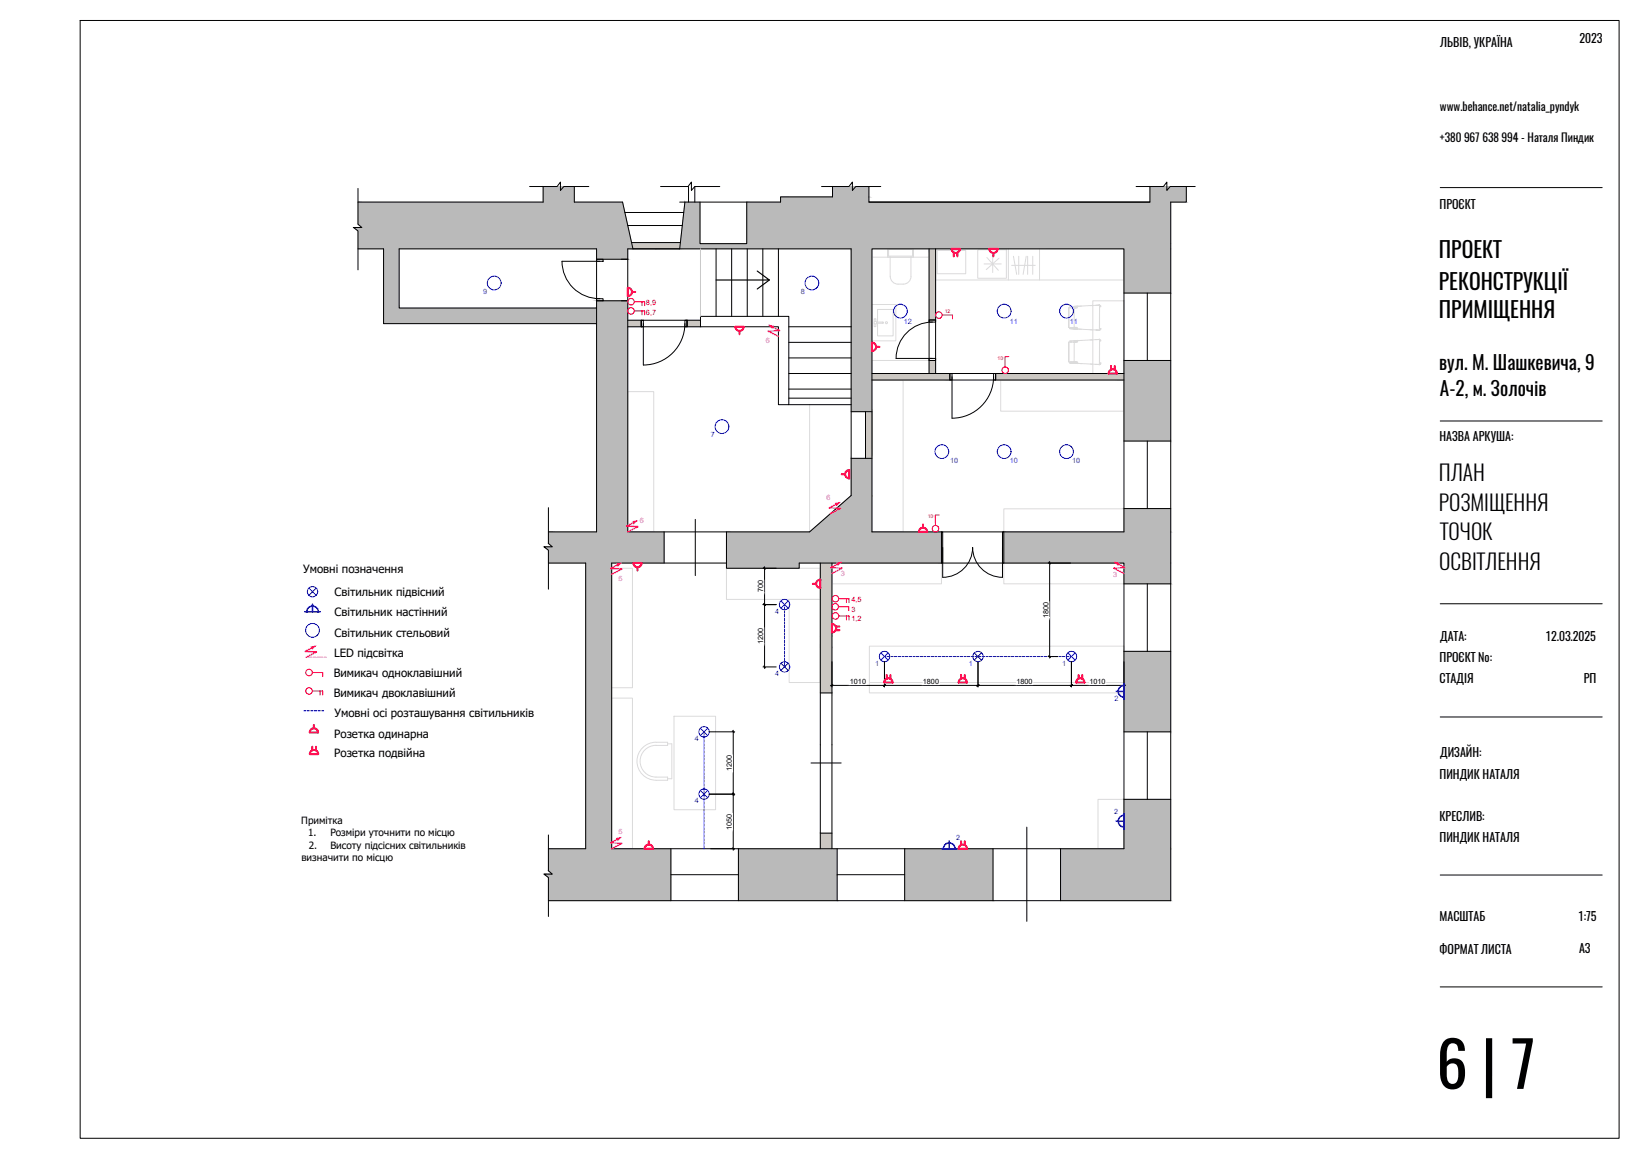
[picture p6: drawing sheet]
<svg xmlns="http://www.w3.org/2000/svg" width="420mm" height="297mm" viewBox="0 0 420 297" stroke-linecap="round" stroke-linejoin="round" font-family="sans-serif">
<!-- layer: B-FURNITURE -->
<g fill="none" stroke="#dbdbdb" stroke-width=".26">
<path d="M227.8 64h6.7v2h-6.7zM228.1 64v1.8h6.4M228.5 66v4.9a2 2 0 0 0 2 2 2.78 2.78 0 0 0 3.1-.9l.2-1.1v-4.9M234.2 64v1.8M251 64.1h7.3v7.3h-7.3zM252.6 67.8h4.4M253.3 66.1l2.9 3.3M254.8 65.6v4.4M256.4 66.3l-3.3 2.9M259.7 68.1h6M260.1 65.8l.8 4.6M261.5 65.8v4.6"/>
<path d="M263.4 65.8l-.8 4.6M263.8 65.8v4.6M265.1 65.8v4.6M274.3 79v5.1zM274.3 79h1.4v5.1h-1.3M275.6 79h.1M275.9 78.7l.1 .3zM275.9 78.7h-1.3M276 78.7h.2v.3zM276.3 78.6l-.4 .1M276.5 78.7h-.3l.3 .3M276.5 78.6l-1.9 .1v.3h.5"/>
<path d="M277.6 78.6h-1.1M280.4 78.4l-.6 .1M281.3 78.4l.9-.1-5.7 .3v.4h-.8h.4M282.2 78.3v6.5zM282.2 78.7h.1M282.4 78.5l-.2-.1 .3 .1 .1 .2h-.4v-.2M224.4 83v.8h.4v-.6M224.8 82.5v-.7h-.4v.8M225 82.7h1.7v.3h-1.7M225.2 82.7v-3.3h4v6.8h-4v-3.2M226.5 82.7v.3M274.3 87.8v5.1z"/>
<path d="M274.3 87.8h1.4v5.1h-1.3M275.1 84.1h-.5v.3l.9-.3M275.1 92.9h-.5v.3l.9-.3M275.6 87.8h.1M275.8 87.5l-1.2 .1v.2h.5M275.9 87.5l.1 .3zM275.9 87.5l-1.3 .1M275.9 84.1v.3h-1.3h1.2h-1.2M275.9 92.9v.3h-1.3l1.2 .1-1.2-.1M275.9 87.5h.6M276 84.4h.5M276 87.5h.2v.3z"/>
<path d="M276 93.2l.5 .1M276 84.1l-.1 .3h.1h-.2h.3M276 84.1v.3l.2-.3v.3l.3-.3M276 92.9l-.1 .3 .1 .1h-.2h.3M276 92.9v.3l.2-.3v.3l.3-.3M276 84.4l.5 .1M276 93.3h.5M276.1 84.1h-.4h.8v.4l5.7 .3-.9-.1M276.1 92.9h-.4h.8v.4l5.7 .3-.9-.1M276.1 84.4l.3 .1M276.1 93.3h.3M276.2 87.5l.3 .3"/>
<path d="M276.5 84.5h1.1M276.5 93.3l1.1 .1M276.5 87.5h-.6M277.6 87.4l-1.1 .1M279.8 84.7h.6M279.8 93.5h.6M280.4 87.3h-.6M281.3 87.2h.9l-5.7 .3v.3h-.8h.4M282.2 87.2v6.4zM282.2 84.8h.1M282.2 84.4v.2M282.2 93.2v.3"/>
<path d="M282.2 87.6h.1M282.2 84.4h.4l-.4 .3 .3-.1 .1-.2M282.2 93.2h.4l-.4 .3M282.4 87.3l-.2-.1 .3 .1 .1 .3h-.4v-.3M282.4 84.7h-.2M282.6 93.2l-.1 .2-.3 .2 .2-.1"/>
<circle cx="224.7" cy="82.8" r=".35"/>
<circle cx="227.5" cy="82.8" r=".26"/>
</g>
<!-- layer: 0 -->
<g fill="none" stroke="#dbdbdb" stroke-width=".26">
<path d="M223.8 78.2h6.1v9.3h-6.1zM223.8 66h14.7M240.1 63.9v8h48.4v-8M240.5 64.3h7.4v6h-7.4zM258.8 63.9v8M266.8 63.9v8M280.5 77.2h8v18.7h-8zM223.8 92.5h14.7v3.4h-14.7zM223.8 97.6h8v39h-8zM256.8 97.6h31.7v8h-31.7zM161.1 100.5h6.7v36.1h-6.7zM207.8 103.9v32.7"/>
<path d="M257.6 130.6h30.9v6h-30.9zM186.5 145.9h24v8h-24zM202.5 153.9h8v21.3h-8zM213.5 144.6h28.1v5.3h-28.1zM257.6 144.6h30.9v5.3h-30.9zM157 179.2h5.3v38.7h-5.3zM157 176.6h5.3v-30.7h-5.3v33.3M223.1 165.9h65.4v9.3h-65.4zM223.1 175.2h65.4v2.7h-65.4zM173 183.9h10.7v24h-10.7zM281.8 205.2h6.7v12.7h-6.7z"/>
</g>
<!-- layer: B-FURNITURE -->
<g fill="#dbdbdb" stroke="#dbdbdb" stroke-width=".26">
<circle cx="275.7" cy="84.1" r=".06"/>
<circle cx="276.5" cy="78.6" r=".06"/>
<circle cx="276.5" cy="84.5" r=".06"/>
<circle cx="280.4" cy="78.4" r=".06"/>
<circle cx="282.2" cy="78.3" r=".06"/>
<circle cx="275.7" cy="92.9" r=".06"/>
<circle cx="276.5" cy="87.4" r=".06"/>
<circle cx="276.5" cy="93.3" r=".06"/>
<circle cx="280.4" cy="87.3" r=".06"/>
<circle cx="282.2" cy="87.1" r=".06"/>
<circle cx="282.2" cy="93.6" r=".06"/>
</g>
<!-- layer: freecads.com -->
<path d="M168.4 191.4a4.1 4.1 0 0 0-4.1 4 4.1 4.1 0 0 0 4.1 4.1h2.9v.8a7.7 7.7 0 0 1-6.1-1.1 4.9 4.9 0 0 1-1.4-5.4 4.9 4.9 0 0 1 4.6-3.3l2.9 .1v.8h-2.9M171.3 191h1.1v8.9h-1.1" fill="none" stroke="#dbdbdb" stroke-width=".26"/>
<!-- layer: 0 -->
<g fill="#bababa" stroke="#bababa" stroke-width=".26">
<path d="M213.7 47.9l9.3 2.7v-2.7zM213.7 47.9l9.3 2.7h-9.3z"/>
<path d="M295.1 47.9l9.4 4v-4zM295.1 47.9l9.4 4h-9.4z"/>
<path d="M200.3 50.6l22.7 1.3v-1.3zM200.3 50.6l22.7 1.3h-22.7z"/>
<path d="M139.4 47.9l8 4v-4zM139.4 47.9l8 4h-8z"/>
<path d="M91.9 51.9l69.2 5.7-1.3-5.7zM91.9 51.9l69.2 5.7h-69.2z"/>
<path d="M91.9 57.6l69.3 .8-.1-.8zM91.9 57.6l69.3 .8h-68.3z"/>
<path d="M90.7 58.4l70.7 .9-.2-.9zM90.7 58.4l70.7 .9h-69.5z"/>
<path d="M191.7 51.9l108.8 10.7v-10.7zM191.7 51.9l108.8 10.7h-108.8z"/>
<path d="M175.8 51.9l3.9 10.7v-10.7zM175.8 51.9l3.9 10.7h-5.1z"/>
<path d="M174.6 62.6l125.9 1.3v-1.3zM174.6 62.6l125.9 1.3h-126z"/>
<path d="M91.9 59.3l70.6 4.6-1.1-4.6zM91.9 59.3l70.6 4.6h-70.6z"/>
<path d="M153.1 63.9l8 2.7v-2.7zM153.1 63.9l8 2.7h-8z"/>
<path d="M288.5 63.9l12 11.3v-11.3zM288.5 63.9l12 11.3h-12z"/>
<path d="M153.1 77.2l8 1.9v-1.9zM153.1 77.2l8 1.9h-8z"/>
<path d="M98.4 63.9l4 15.2v-15.2zM98.4 63.9l4 15.2h-4z"/>
<path d="M153.1 79.1l8 4v-4zM153.1 79.1l8 4h-8z"/>
<path d="M98.4 79.1l54.7 4v-4zM98.4 79.1l54.7 4h-54.7z"/>
<path d="M218.5 63.9l5.3 41.8v-41.8zM218.5 63.9l5.3 41.8h-5.3z"/>
<path d="M288.5 92.5l12 20.7v-20.7zM288.5 92.5l12 20.7h-12z"/>
<path d="M218.5 117.7l5.3 9.5v-9.5zM218.5 117.7l5.3 9.5h-5.3z"/>
<path d="M288.5 130.6l12 6v-6zM288.5 130.6l12 6h-12z"/>
<path d="M218.5 127.2l5.3 9.4v-9.4zM207.8 136.6l10.7-9.4 5.3 9.4z"/>
<path d="M153.1 83.1l8 53.5v-53.5zM153.1 83.1l8 53.5h-8z"/>
<path d="M140.8 136.6l29.7 2.9v-2.9zM140.8 136.6l29.7 2.9h-29.7z"/>
<path d="M140.8 139.5l29.7 .9v-.9zM140.8 139.5l29.7 .9h-28.7z"/>
<path d="M139.6 140.4l30.9 .9v-.9zM139.6 140.4l30.9 .9h-29.7z"/>
<path d="M257.6 136.6l42.9 8v-8zM257.6 136.6l42.9 8h-42.9z"/>
<path d="M186.5 136.6l55.1 8v-8zM186.5 136.6l55.1 8h-55.1z"/>
<path d="M140.8 141.3l29.7 3.3v-3.3zM140.8 141.3l29.7 3.3h-29.7z"/>
<path d="M186.5 144.6l18.6 1.3v-1.3zM186.5 144.6l18.6 1.3h-18.6z"/>
<path d="M288.5 144.6l12 5.3v-5.3zM288.5 144.6l12 5.3h-12z"/>
<path d="M288.5 167.2l12 20.7v-20.7zM288.5 167.2l12 20.7h-12z"/>
<path d="M288.5 205.2l12 12.7v-12.7zM288.5 205.2l12 12.7h-12z"/>
<path d="M150.3 144.6l6.7 73.3v-73.3zM150.3 144.6l6.7 73.3h-6.7z"/>
<path d="M140.8 217.9l31.4 5.6v-5.6zM140.8 217.9l31.4 5.6h-31.4z"/>
<path d="M140.8 223.5l31.4 .9v-.9zM140.8 223.5l31.4 .9h-30.4z"/>
<path d="M139.6 224.4l32.6 .9v-.9zM139.6 224.4l32.6 .9h-31.4z"/>
<path d="M272.2 217.9l28.3 13.3v-13.3zM272.2 217.9l28.3 13.3h-28.3z"/>
<path d="M232.2 217.9l22.7 13.3v-13.3zM232.2 217.9l22.7 13.3h-22.7z"/>
<path d="M189.5 217.9l25.4 13.3v-13.3zM189.5 217.9l25.4 13.3h-25.4z"/>
<path d="M140.8 225.3l31.4 5.9v-5.9zM140.8 225.3l31.4 5.9h-31.4z"/>
</g>
<g fill="none" stroke="#000" stroke-width=".26">
<path d="M20.6 5.3h395v286.9h-395zM91.9 48.4v9.2l1 .8h-2.2l1.2 .9v10M135.9 47.9h7.1l.8-1.2v2.2l.9-1h6.4M139.4 47.9v4h-47.5M147.4 47.9v4h12.4l2.7 12M160.4 54.6h15.1M161.1 57.9h14M169.5 47.9h7.1l.9-1.2v2.2l.8-1h6.4M175.8 51.9l-1.3 12M176.7 47.9v4M178.3 47.9v4M179.7 51.9v10.7h12v-10.7"/>
<path d="M210.9 47.9h7l.9-1.2v2.2l.8-1h6.5M213.7 47.9v2.7h-13.4v1.3h-25.8M223 47.9v4h72.1v-4M223 51.9h72.1M291.6 47.9h7l.9-1.2v2.2l.9-1h6.4M304.5 47.9v4h-4v179.3h-159.7M91.9 63.9h6.5v19.2h54.7M153.1 79.1h-50.7v-15.2h50.7v72.7h-12.3M153.1 76.7h1.7v.5h-1.7zM153.1 66.6h1.7v.5h-1.7zM153.1 66.6h8.1M153.1 77.2h8.1"/>
<path d="M154 67.1h-9.7a9.6 9.6 0 0 0 9.7 9.6M161.1 63.9h57.4v63.3l-10.7 9.4h-46.7zM162.1 62.3h12.5M183.8 63.9v17.3M187.8 63.9v17.3M191.8 63.9v17.3M195.8 63.9v17.3M199.8 63.9v17.3M223.8 63.9h64.7v72.7h-64.7zM238.5 63.9v32M240.1 63.9v32M288.5 75.2h12"/>
<path d="M294.5 75.2v17.3M161.1 83.9h18.7M161.1 82.2h18.7M164.6 82.2h.5v1.7h-.5zM164.6 82.2v1.7M165.1 83.1v10.6M175.8 82.2h.5v1.7h-.5zM175.8 83.1a10.7 10.7 0 0 1-10.7 10.6M176.3 82.2v1.7M179.8 81.2h22.7v22.7h-2.7v-20h-20zM202.5 83.9h16M202.5 87.9h16"/>
<path d="M202.5 91.9h16M202.5 95.9h16M202.5 99.9h16M223.8 95.9h64.7M223.8 97.6h64.7M238.5 82.2h1.6v.5h-1.6zM238.5 92h1.6v.5h-1.6zM238.5 92.5h1.6M238.5 82.2h1.6M239.3 82.7a9.3 9.3 0 0 0-9.3 9.3h9.3M243.8 95.9h.5v1.7h-.5zM243.8 95.9v1.7"/>
<path d="M244.3 96.7v10.7M255 95.9h.5v1.7h-.5zM255 96.7a10.7 10.7 0 0 1-10.6 10.7M255.5 95.9v1.7M288.5 92.5h12M202.5 103.9h16M202.5 102.2h16M218.5 105.7h5.3v12h-5.3M222.1 105.7v12M288.5 113.2h12M294.5 113.2v17.4M140.8 130.3v9.2l1 .9h-2.2l1.2 .9v10"/>
<path d="M170.5 136.6v8M178.5 133.3v14.5M186.5 136.6v8M241.6 136.6h.4v8h-.4zM257.3 136.6h.3v8h-.3zM288.5 130.6h12M140.8 144.6h9.5v73.3h-9.5M157 144.6h29.5v1.3h18.6v-1.3h83.4v73.3h-131.5zM196 145.7l.5 .4M196 155l.5 .5M210.5 144.6v73.3M213.5 144.6v73.3"/>
<path d="M242 140.6v7.6a7.7 7.7 0 0 0 7.6-7.7 7.7 7.7 0 0 0 7.7 7.7v-7.6M269.2 144.3l.4 .5M288.5 149.9h12M294.5 149.9v17.3M196 171l.5 .5M210.5 177.9h3M213.8 175.7l-.5 .5M227.2 175.7l-.4 .5M251.2 175.7l-.4 .5M269.2 168.3l.4 .5M275.3 175.7l-.5 .5M288.5 167.2h12"/>
<path d="M288.7 175.7l-.5 .5M188 187.6l.4 .5M208.2 195.9h7.7M288.5 187.9h12M294.5 187.9v17.3M140.8 214.4v9.1l1 .9h-2.2l1.2 .9v10M172.2 217.9v13.3M188 217.7l.4 .4M188 203.7l.4 .4M189.5 217.9v13.3M210.5 213.9h3M214.9 217.9v13.3"/>
<path d="M232.2 217.9v13.3M254.9 217.9v13.3M263.5 212.4v24.1M272.2 217.9v13.3M288.5 205.2h12M172.2 224.6h17.3M214.9 224.6h17.3"/>
</g>
<g fill="#cbc7c2" stroke="#cbc7c2" stroke-width=".26">
<path d="M210.5 163.4v2.7z"/>
<path d="M210.5 213.9l3 4v-4zM210.5 213.9l3 4h-3z"/>
<path d="M210.5 144.6l3 18.8v-18.8zM210.5 144.6l3 18.8h-3z"/>
<path d="M210.6 163.4l2.9 2.7v-2.7zM210.6 163.4l2.9 2.7h-2.9z"/>
<path d="M210.5 166.1l3 11.8v-11.8zM210.5 166.1l3 11.8h-3z"/>
<path d="M238.5 63.9l1.6 18.3v-18.3zM238.5 63.9l1.6 18.3h-1.6z"/>
<path d="M238.5 92.5l1.6 3.4v-3.4zM238.5 92.5l1.6 3.4h-1.6z"/>
<path d="M255.5 95.9l33 1.7v-1.7zM255.5 95.9l33 1.7h-33z"/>
<path d="M223.8 95.9l20 1.7v-1.7zM223.8 95.9l20 1.7h-20z"/>
<path d="M168.4 62.3l6.1 1.6 .1-1.6zM168.4 62.3l6.1 1.6h-6.1z"/>
<path d="M162.1 62.3l6.3 1.6v-1.6zM162.1 62.3l6.3 1.6h-5.9z"/>
<path d="M176.3 82.2l3.5 1.7v-1.7zM176.3 82.2l3.5 1.7h-3.5z"/>
<path d="M161.1 82.2l3.5 1.7v-1.7zM161.1 82.2l3.5 1.7h-3.5z"/>
<path d="M222.1 105.7l1.7 12v-12zM222.1 105.7l1.7 12h-1.7z"/>
</g>
<path d="M194.4 69.6l3.1 2.3h-13.7M197.5 71.9l-3.1 2.3" fill="none" stroke="#000" stroke-width=".3"/>
<path d="M179.8 63.9v17.3" fill="none" stroke="#c7c8ca" stroke-width=".26"/>
<g fill="none" stroke="#00f" stroke-width=".26">
<path d="M79.3 151l1.9 1.9M81.2 151l-1.9 1.9M200.4 154.3l1.9 1.9M202.3 154.3l-1.9 1.9M200.4 170.3l1.9 1.9M202.3 170.3l-1.9 1.9M226.1 167.6l1.8 1.9M227.9 167.6l-1.8 1.9M250.1 167.6l1.8 1.9M251.9 167.6l-1.8 1.9M274.1 167.6l1.8 1.9M275.9 167.6l-1.8 1.9"/>
<path d="M179.7 187l1.9 1.8M181.6 187l-1.9 1.8M179.7 203l1.9 1.8M181.6 203l-1.9 1.8"/>
<circle cx="126.8" cy="72.7" r="1.77"/>
<circle cx="208.4" cy="72.7" r="1.77"/>
<circle cx="231.1" cy="79.9" r="1.77"/>
<circle cx="257.7" cy="79.9" r="1.77"/>
<circle cx="273.7" cy="79.9" r="1.77"/>
<circle cx="185.3" cy="109.5" r="1.77"/>
<circle cx="241.7" cy="115.9" r="1.77"/>
<circle cx="257.7" cy="115.9" r="1.77"/>
<circle cx="273.7" cy="115.9" r="1.77"/>
<circle cx="80.2" cy="151.9" r="1.32"/>
<circle cx="201.4" cy="155.2" r="1.32"/>
<circle cx="80.2" cy="161.8" r="1.77"/>
<circle cx="201.4" cy="171.2" r="1.32"/>
<circle cx="227" cy="168.5" r="1.32"/>
<circle cx="251" cy="168.5" r="1.32"/>
<circle cx="275" cy="168.5" r="1.32"/>
<circle cx="180.7" cy="187.9" r="1.32"/>
<circle cx="180.7" cy="203.9" r="1.32"/>
</g>
<!-- layer: switch -->
<g fill="none" stroke="#f00" stroke-width=".26">
<path d="M162.8 79.8h2.6l.1 1M162.8 77.5h2.6l.1 1M164.8 77.5v1M164.8 79.8v1M241.8 80.9h2.7v1M258.9 91.6h-1l.1 2.6M241 132.2h-.9v2.7M215.2 155.8h2.7v1M215.2 153.7h2.7v1M215.2 158.1h2.7v1.1M217.3 153.7v1M217.3 158.1v1.1"/>
<path d="M80.2 172.7h2.6v1M80.2 177.4h2.6v1M82.1 177.4v1"/>
<circle cx="162" cy="79.8" r=".84"/>
<circle cx="162" cy="77.5" r=".84"/>
<circle cx="241" cy="80.9" r=".84"/>
<circle cx="258" cy="95.1" r=".84"/>
<circle cx="240.1" cy="135.7" r=".84"/>
<circle cx="214.4" cy="155.8" r=".84"/>
<circle cx="214.4" cy="153.7" r=".84"/>
<circle cx="214.4" cy="158.1" r=".84"/>
<circle cx="79.3" cy="172.7" r=".84"/>
<circle cx="79.3" cy="177.4" r=".84"/>
</g>
<!-- layer: Svitulnuku -->
<path d="M78.2 157.1h4M78.7 157.1a1.49 1.49 0 0 1 1.5-1.5 1.49 1.49 0 0 1 1.5 1.5M80.2 155.1v2M286.5 177.5h2M288.5 175.5v4M288.5 176a1.49 1.49 0 0 0-1.5 1.5 1.49 1.49 0 0 0 1.5 1.5M241.6 217.9h4M242.1 217.9a1.49 1.49 0 0 1 1.5-1.5 1.49 1.49 0 0 1 1.5 1.5M243.6 215.9v2M286.5 210.8h2M288.5 208.8v4M288.5 209.3a1.49 1.49 0 0 0-1.5 1.5 1.49 1.49 0 0 0 1.5 1.5" fill="none" stroke="#00f" stroke-width=".4"/>
<g fill="none" stroke="#00f" stroke-width=".26">
<path d="M201.4 155.2v.4M201.4 155.9v.6M201.4 156.8v.6M201.4 157.8v.6M201.4 158.7v.6M201.4 159.6v.7M201.4 160.6v.6M201.4 161.5v.6M201.4 162.4v.7M201.4 163.4v.6M201.4 164.3v.6M201.4 165.3v.6"/>
<path d="M201.4 166.2v.6M201.4 167.1v.7M201.4 168.1v.6M201.4 169v.6M201.4 169.9v.7M201.4 170.9v.3M227 168.6h.4M227.7 168.6h.6M228.7 168.6h.6M229.6 168.6h.6M230.5 168.6h.7M231.5 168.6h.6"/>
<path d="M232.4 168.6h.6M233.3 168.6h.7M234.3 168.6h.6M235.2 168.6h.6M236.2 168.6h.6M237.1 168.6h.6M238 168.6h.7M239 168.6h.6M239.9 168.6h.6M240.9 168.6h.6M241.8 168.6h.6M242.7 168.6h.7"/>
<path d="M243.7 168.6h.6M244.6 168.6h.6M245.5 168.6h.7M246.5 168.6h.6M247.4 168.6h.6M248.3 168.6h.7M249.3 168.6h.6M250.2 168.6h.6M251.2 168.6h.6M252.1 168.6h.6M253 168.6h.7M254 168.6h.6"/>
<path d="M254.9 168.6h.6M255.8 168.6h.7M256.8 168.6h.6M257.7 168.6h.6M258.7 168.6h.6M259.6 168.6h.6M260.5 168.6h.7M261.5 168.6h.6M262.4 168.6h.6M263.4 168.6h.6M264.3 168.6h.6M265.2 168.6h.7"/>
<path d="M266.2 168.6h.6M267.1 168.6h.6M268 168.6h.7M269 168.6h.6M269.9 168.6h.6M270.8 168.6h.7M271.8 168.6h.6M272.7 168.6h.6M273.7 168.6h.6M274.6 168.6h.4M78 182.5h.5M78.8 182.5h.6"/>
<path d="M79.7 182.5h.7M80.7 182.5h.6M81.6 182.5h.7M82.5 182.5h.6M180.7 187.9v.8M180.7 189v.6M180.7 189.9v.6M180.7 190.9v.6M180.7 191.8v.6M180.7 192.7v.7M180.7 193.7v.6M180.7 194.6v.6"/>
<path d="M180.7 195.5v.7M180.7 196.5v.6M180.7 197.4v.6M180.7 198.4v.6M180.7 199.3v.6M180.7 200.2v.7M180.7 201.2v.6M180.7 202.1v.6M180.7 203v.7M180.7 204v.6M180.7 204.9v.6M180.7 205.9v.6"/>
<path d="M180.7 206.8v.6M180.7 207.7v.7M180.7 208.7v.6M180.7 209.6v.6M180.7 210.6v.6M180.7 211.5v.6M180.7 212.4v.6M180.7 213.4v.6M180.7 214.3v.6M180.7 215.2v.7M180.7 216.2v.6M180.7 217.1v.8"/>
</g>
<path d="M78.6 168.7h.5M79.5 168.7h.6M80.4 168.7h.6M81.3 168.7h.7M82.3 168.7h.6M83.2 168.7h.5" fill="none" stroke="#f0f" stroke-width=".26"/>
<!-- layer: Rozetku -->
<path d="M197.5 83.5l2.6 1.4-2.9 .1 2.6 1.4M163.4 133.7l-2.6 1.4 3 .1-2.7 1.4M215.5 129l-2.7 1.4 3 .1-2.7 1.4M159.3 144.6l-2.6 1.4 2.9 .1-2.6 1.4M215.9 144.4l-2.7 1.3 3 .2-2.7 1.3M286.2 144.4l2.6 1.3-2.9 .2 2.6 1.3M80.9 165.9l-2.6 1.3 2.9 .2-2.6 1.3M159.3 215l-2.6 1.4 2.9 .1-2.6 1.4" fill="none" stroke="#f0f" stroke-width=".4"/>
<g fill="#f0f" stroke="#f0f" stroke-width=".26">
<path d="M79.9 166.1l1-.2-.7 .7z"/>
<path d="M158.3 144.8l1-.2-.7 .7z"/>
<path d="M158.3 215.2l1-.2-.7 .8z"/>
<path d="M162.4 133.9l1-.2-.7 .8z"/>
<path d="M214.4 129.2l1.1-.2-.8 .8z"/>
<path d="M197.5 83.5l1 .2-.3 .6z"/>
<path d="M214.8 144.6l1.1-.2-.8 .7z"/>
<path d="M286.2 144.4l1 .2-.3 .5z"/>
</g>
<!-- layer: ds_text -->
<g fill="none" stroke="#000" stroke-width=".26">
<path d="M195.8 145.9h3.4M195.8 155.2h3.4M196.2 145.5v26.1M269 144.6h5.8M269.4 144.2v24.8M195.8 171.2h3.4M213.1 176h75.8M213.5 169.9v6.4M227 169.9v6.4M251 169.9v6.4M269 168.6h2.5M275 169.9v6.4"/>
<path d="M288.5 169.9v6.4M182 187.9h6.6M188.2 187.5v30.8M182 203.9h6.6M182.4 217.9h6.2"/>
</g>
<g fill="#fff" stroke="#fff" stroke-width=".26">
<path d="M236.9 174.1v1.7l4.2-1.7zM236.9 175.8l4.2-1.7v1.7z"/>
<path d="M260.9 174.1v1.7l4.2-1.7zM260.9 175.8l4.2-1.7v1.7z"/>
<path d="M279.7 174.1v1.7l4.1-1.7zM279.7 175.8l4.1-1.7v1.7z"/>
<path d="M218.2 174.1v1.7l4.1-1.7zM218.2 175.8l4.1-1.7v1.7z"/>
<path d="M267.6 154.5v4.1h1.6zM267.6 154.5h1.6v4.1z"/>
<path d="M194.4 149v3.2h1.6zM194.4 149h1.6v3.2z"/>
<path d="M194.4 161.2v4.1h1.6zM194.4 161.2h1.6v4.1z"/>
<path d="M186.4 208.8v4.1h1.6zM186.4 208.8h1.6v4.1z"/>
<path d="M186.4 193.8v4.2h1.6zM186.4 193.8h1.6v4.2z"/>
</g>
<!-- layer: 0 -->
<g fill="none" stroke="#f00" stroke-width=".51">
<path d="M161.1 73.9a1.07 1.07 0 0 1 1.1 1 1.07 1.07 0 0 1-1.1 1.1v-2.1M162.2 75h.8M244.8 64.8v1M245.7 64.9v.9M246.4 63.9a1.07 1.07 0 0 1-1.1 1 1.07 1.07 0 0 1-1.1-1h2.2M253.9 63.9h2.2a1.07 1.07 0 0 1-1.1 1 1.07 1.07 0 0 1-1.1-1zM255 64.9v.9M189.8 84.9v.9M190.9 83.9a1.07 1.07 0 0 1-1.1 1 1.07 1.07 0 0 1-1.1-1h2.2M223.8 90.1a1.07 1.07 0 0 0 1.1-1.1 1.07 1.07 0 0 0-1.1-1v2.1M224.9 89.1h.8M285.2 94v.9"/>
<path d="M286.1 94v1M286.7 95.9a1.07 1.07 0 0 0-1.1-1.1 1.07 1.07 0 0 0-1.1 1.1h2.2M216 121.8h.9M217.1 121.1l.9-.4v2.1a1.07 1.07 0 0 1-1-.6 1.07 1.07 0 0 1 .1-1.1zM236.9 134.6v.9M238 136.5a1.07 1.07 0 0 0-1.1-1 1.07 1.07 0 0 0-1.1 1l2.2 .1M162.6 144.5h2.1a1.07 1.07 0 0 1-1.1 1.1 1.07 1.07 0 0 1-1-1.1zM163.6 145.6v.9M208.6 149.9h.9M209.9 149l.7-.2v2.1a1.07 1.07 0 0 1-1.1-.7 1.07 1.07 0 0 1 .4-1.2zM213.5 160.2a1.07 1.07 0 0 1 1.1 1.1 1.07 1.07 0 0 1-1.1 1.1zM214.5 161.8h1"/>
<path d="M214.5 160.9h1M227.4 174.4a1.07 1.07 0 0 1 1.1-.1 1.07 1.07 0 0 1 .6 .9h-2.2zM227.6 173.3v1M228.5 173.3v1M246.5 174.4a1.07 1.07 0 0 1 1.1-.1 1.07 1.07 0 0 1 .6 .9h-2.2zM246.7 173.3v1M247.6 173.3v1M276.6 174.4a1.07 1.07 0 0 1 1.2-.1 1.07 1.07 0 0 1 .5 .9h-2.1zM276.8 173.3v1M277.8 173.3v1M79.7 193a1.07 1.07 0 0 1 1.2-.4 1.07 1.07 0 0 1 .8 1h-2.2zM79.9 187.2a1.07 1.07 0 0 1 1.2-.1 1.07 1.07 0 0 1 .5 .9h-2.1z"/>
<path d="M80.2 191.7v.9M80.6 186.1v.9M81.1 191.7v1M165.9 217a1.07 1.07 0 0 1 1.1-.1 1.07 1.07 0 0 1 .6 1h-2.1zM166.5 216v.8M246.1 217.9a1.07 1.07 0 0 1 1-1.1 1.07 1.07 0 0 1 1.1 1.1h-2.2M246.7 216v.9M247.6 216v.9"/>
</g>
<!-- layer: ds_heavy -->
<path d="M369.7 48.2h41.5M369.7 108.1h41.5M369.7 155h41.5M369.7 184.1h41.5M369.7 224.6h41.5M369.7 253.4h41.5" fill="none" stroke="#000" stroke-width=".26"/>
<text font-size="16.1" x="368.7" y="279.6">6 | 7</text>
<g font-size="5.6">
<text x="369.3" y="66.1">ПРОЕКТ</text>
<text x="369.3" y="74.4">РЕКОНСТРУКЦІЇ</text>
<text x="369.3" y="81.7">ПРИМІЩЕННЯ</text>
</g>
<g font-size="5.5">
<text x="369.3" y="123.6">ПЛАН</text>
<text x="369.3" y="131.1">РОЗМІЩЕННЯ</text>
<text x="369.7" y="138.7">ТОЧОК</text>
<text x="369.4" y="146.2">ОСВІТЛЕННЯ</text>
</g>
<g font-size="4.9">
<text x="369.4" y="95">вул. М. Шашкевича, 9</text>
<text x="369.6" y="101.7">А-2, м. Золочів</text>
</g>
<g font-size="3.1">
<text x="405.4" y="11">2023</text>
<text x="369.7" y="12.1">ЛЬВІВ, УКРАЇНА</text>
<text x="369.5" y="53.6">ПРОЄКТ</text>
<text x="369.5" y="113.1">НАЗВА АРКУША:</text>
<text x="369.6" y="164.5">ДАТА:</text>
<text x="396.7" y="164.5">12.03.2025</text>
<text x="369.5" y="170">ПРОЄКТ №:</text>
<text x="369.5" y="175.4">СТАДІЯ</text>
<text x="406.5" y="175.3">РП</text>
<text x="369.6" y="194.4">ДИЗАЙН:</text>
<text x="369.5" y="200">ПИНДИК НАТАЛЯ</text>
<text x="369.5" y="210.9">КРЕСЛИВ:</text>
<text x="369.5" y="216.3">ПИНДИК НАТАЛЯ</text>
<text x="369.5" y="236.4">МАСШТАБ</text>
<text x="405.1" y="236.4">1:75</text>
<text x="369.5" y="245">ФОРМАТ ЛИСТА</text>
<text x="405.3" y="244.7">A3</text>
</g>
<g font-size="3">
<text x="369.6" y="28.5">www.behance.net/natalia_pyndyk</text>
<text x="369.6" y="36.5">+380 967 638 994 - Наталя Пиндик</text>
</g>
<g font-size="2.9">
<text x="77.8" y="147.2">Умовні позначення</text>
<text x="85.9" y="153">Світильник підвісний</text>
<text x="85.9" y="158.2">Світильник настінний</text>
<text x="85.9" y="163.5">Світильник стельовий</text>
<text x="85.6" y="173.8">Вимикач одноклавішний</text>
<text x="85.7" y="168.6">LED підсвітка</text>
<text x="85.6" y="179">Вимикач двоклавішний</text>
<text x="85.9" y="184.1">Умовні осі розташування світильників</text>
<text x="85.8" y="189.4">Розетка одинарна</text>
<text x="85.8" y="194.3">Розетка подвійна</text>
</g>
<g font-size="2.6">
<text x="77.3" y="211.6">Примітка</text>
<text x="79.1" y="214.7">1.</text>
<text x="84.8" y="214.7">Розміри уточнити по місцю</text>
<text x="77.3" y="221">визначити по місцю</text>
<text x="79.2" y="217.9">2.</text>
<text x="84.8" y="217.9">Висоту підсісних світильників</text>
</g>
<g font-size="1.9" fill="#00f">
<text x="124" y="75.4">9</text>
<text x="205.5" y="75.4">8</text>
<text x="231.9" y="83.1">12</text>
<text x="259.2" y="83.1">11</text>
<text x="274.6" y="83.1">11</text>
<text x="182.5" y="112.3">7</text>
<text x="243.9" y="118.8">10</text>
<text x="259.2" y="118.8">10</text>
<text x="275.2" y="118.8">10</text>
<text x="199" y="157.6">4</text>
<text x="199" y="173.6">4</text>
<text x="224.6" y="170.9">1</text>
<text x="248.6" y="170.9">1</text>
<text x="272.6" y="170.9">1</text>
<text x="286.1" y="179.9">2</text>
<text x="178.3" y="190.2">4</text>
<text x="178.3" y="206.2">4</text>
<text x="286" y="209.1">2</text>
<text x="245.4" y="215.6">2</text>
</g>
<g font-size="1.9" fill="#f00">
<text x="165.8" y="80.8">6,7</text>
<text x="165.8" y="78.3">8,9</text>
<text x="218.6" y="154.4">4,5</text>
<text x="218.6" y="159.3">1,2</text>
<text x="218.6" y="157.1">3</text>
</g>
<g font-size="1.9" fill="#f0f">
<text x="196.6" y="88.1">6</text>
<text x="212.1" y="128.4">6</text>
<text x="164.2" y="134.2">6</text>
<text x="158.7" y="149">5</text>
<text x="215.8" y="147.8">3</text>
<text x="285.7" y="148.2">3</text>
<text x="158.7" y="214">5</text>
</g>
<g font-size="1.9">
<text x="195.9" y="152.1" transform="rotate(-90 195.9 152.1)">700</text>
<text x="269.1" y="158.7" transform="rotate(-90 269.1 158.7)">1800</text>
<text x="195.9" y="165.4" transform="rotate(-90 195.9 165.4)">1200</text>
<text x="218.1" y="175.6">1010</text>
<text x="236.9" y="175.6">1800</text>
<text x="260.9" y="175.6">1800</text>
<text x="279.6" y="175.6">1010</text>
<text x="187.8" y="198" transform="rotate(-90 187.8 198)">1200</text>
<text x="187.8" y="213" transform="rotate(-90 187.8 213)">1050</text>
</g>
<g font-size="1.3" fill="#f00">
<text x="242.5" y="80.3">12</text>
<text x="256" y="92.4">10</text>
<text x="238.1" y="133.1">10</text>
</g>
</svg>
